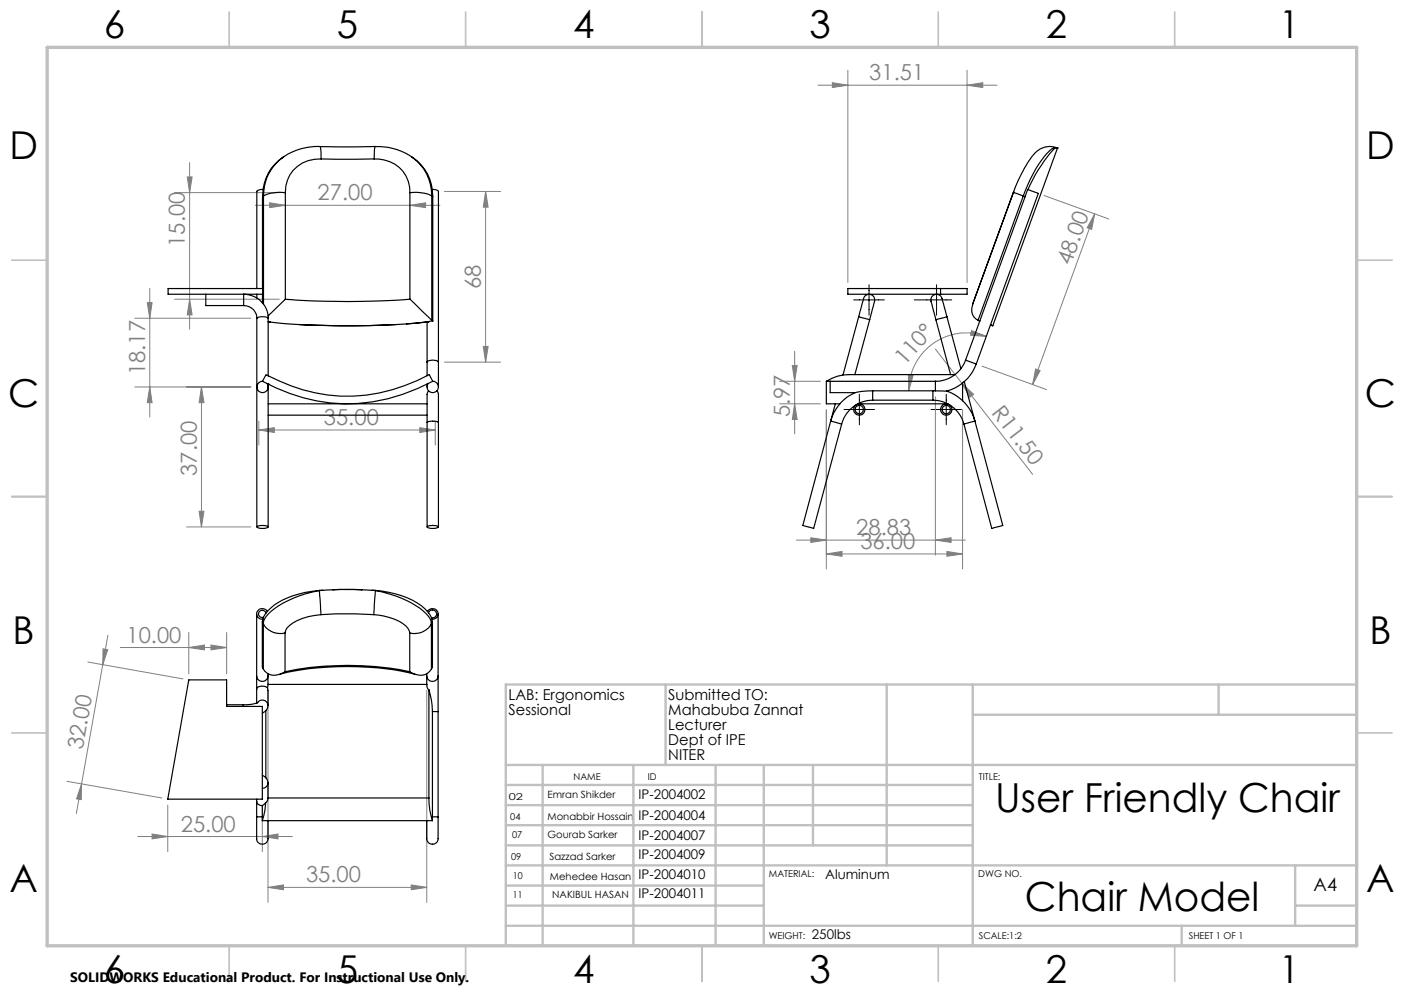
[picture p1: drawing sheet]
<svg xmlns="http://www.w3.org/2000/svg" width="297mm" height="210mm" viewBox="0 0 297 210" stroke-linecap="round" stroke-linejoin="round" font-family="sans-serif">
<g fill="none" stroke="#808080" stroke-width=".21">
<path d="M173 18h37.9M176.1 17.5l3.3 .5-3.3 .5zM179.4 14.8v45M204.6 18l3.3-.5v1zM204.6 14.8v45M39.6 37.4h1l-.5 3.3zM40.1 34.4v35.2M36.9 40.7h22.2M54 43.4h39.1M57 42.9l3.4 .5-3.4 .5zM86.7 43.4l3.3-.5v1zM94 40.5h11.9"/>
<path d="M102.7 40.5v36.1M102.7 40.5l.6 3.3h-1.1zM220.8 41.3l13.8 5M231.6 45.3l-13.2 36M231.6 45.3l-.7 3.2-.9-.3zM28.5 67.3h24.6M31.2 64h1l-.5 3.3zM31.7 61v27.2M36.9 63.3h22.2M40.1 63.3l.5 3.3h-1zM94 76.6h11.9M102.2 73.3h1.1l-.6 3.3z"/>
<path d="M167.6 77.3h1l-.5 3.3zM168.1 74.3v17.4M192.2 79.3l.9 .1-.9 3.2zM197.9 73.8l5.6 7.3M205.5 69.9l3.1 1.2-3.3-.2zM207.7 77.4l13.7 5M208.6 71.1a12.2 12.2 0 0 0-16.4 11.5M219.1 78l.9 .4-1.6 2.9zM28.5 81.8h24.6M31.7 81.8l.5 3.4h-1zM42.6 81.8l.5 3.4h-1zM42.6 81.8v29.6"/>
<path d="M54.8 90.9l3.2-.5v1.1zM54.8 89.1v5M54.8 90.9h37.3M88.8 90.4l3.3 .5-3.3 .6zM92.1 89.1v5M164.9 85.4h8.6M164.9 80.6h8.6M168.1 85.4l.5 3.3h-1zM174.8 86.7v33.6M197.9 83.9v33.5M203.5 81.1l2.5 2.3-.9 .6zM203.5 81.1l14.9 19.2"/>
<path d="M203.6 86.7v33.6M39.4 111.4h13.7M42.1 108.1h1l-.5 3.3zM168.5 114.2h35.7M171.5 113.7l3.3 .5-3.3 .5zM174.8 117.1l3.3-.5v1zM174.8 117.1h28.8M197.9 114.2l3.3-.5v1zM200.3 116.6l3.3 .5-3.3 .5zM21.8 137.2l1 .2-1.1 3.2zM22.8 134.3l-1.1 6.3M25.4 136.9h22.5"/>
<path d="M39.9 136.9l3.4-.5v1zM39.9 133.8v8.7M44.6 136.4l3.3 .5-3.3 .5zM47.9 133.8v8.7M18.6 140l20.1 3.6M21.7 140.6l-4.4 25.2M56.7 146v44.8M90.3 146v44.8M14.1 165.2l20.2 3.6M17.3 165.8l-1.1 6.2M17.3 165.8l-.1 3.3-1-.2zM29.1 176.9h32.7"/>
<path d="M32.2 176.4l3.3 .5-3.3 .5zM35.5 170.3v9.8M55.5 176.9l3.3-.5v1zM55.5 170.3v9.8M56.7 187.7l3.3-.6v1.1zM56.7 187.7h33.6M87 187.1l3.3 .6-3.3 .5z"/>
</g>
<path d="M180.6 63.4h6.5M183.8 60.2v6.5M193.4 63.4h7.9M198.1 60.2v6.5M178.5 86.6h6.5M181.8 83.4v6.4M197 86.6h6.4M200.2 83.4v6.4" fill="none" stroke="#000" stroke-width=".21"/>
<g fill="none" stroke="#c0c0c0" stroke-width=".35">
<path d="M48.5 2.5v7.5M98.5 2.5v7.5M148.5 2.5v7.5M198.5 2.5v7.5M248.5 2.5v7.5M2.5 55h7.5M287 55h7.5M2.5 105h7.5M287 105h7.5M2.5 155h7.5M287 155h7.5M48.5 200v7.5"/>
<path d="M98.5 200v7.5M148.5 200v7.5M198.5 200v7.5M248.5 200v7.5"/>
</g>
<g fill="none" stroke="#c0c0c0" stroke-width=".5">
<path d="M140.8 144.8v17M187.6 144.8v38.2M205.8 144.8v55.2M205.8 151.2h81.2M257.8 144.8v6.4M287 144.8h-180v55.2M107 161.8h180M107 178.8h98.8M107 174.5h98.8M107 170.3h98.8M107 166h98.8M114.8 161.8v38.2"/>
<path d="M134 161.8v38.2M151.4 161.8v38.2M161.6 161.8v38.2M172 161.8v17M107 195.8h180M107 191.5h54.6M107 187.3h54.6M107 183h180M250 195.8v4.2M274 191.5h13M274 183v12.8"/>
</g>
<path d="M10 10h277v190h-277z" fill="none" stroke="#c0c0c0" stroke-width=".7"/>
<g fill="#808080">
<path d="M203.5 81.1l2.5 2.3-.9 .6z"/>
<path d="M197.9 114.2l3.3-.5v1zM171.5 113.7l3.3 .5-3.3 .5zM44.6 136.4l3.3 .5-3.3 .5zM39.9 136.9l3.4-.5v1zM87 187.1l3.3 .6-3.3 .5zM56.7 187.7l3.3-.6v1.1z"/>
<path d="M54.8 90.9l3.2-.5v1.1zM88.8 90.4l3.3 .5-3.3 .6zM174.8 117.1l3.3-.5v1zM200.3 116.6l3.3 .5-3.3 .5zM176.1 17.5l3.3 .5-3.3 .5zM204.6 18l3.3-.5v1z"/>
<path d="M32.2 176.4l3.3 .5-3.3 .5zM55.5 176.9l3.3-.5v1z"/>
<path d="M205.5 69.9l3.1 1.2-3.3-.2zM192.2 79.3l.9 .1-.9 3.2z"/>
<path d="M219.1 78l.9 .4-1.6 2.9zM231.6 45.3l-.7 3.2-.9-.3z"/>
<path d="M21.8 137.2l1 .2-1.1 3.2zM17.3 165.8l-.1 3.3-1-.2z"/>
<path d="M102.2 73.3h1.1l-.6 3.3zM102.7 40.5l.6 3.3h-1.1z"/>
<path d="M39.6 37.4h1l-.5 3.3zM40.1 63.3l.5 3.3h-1zM31.2 64h1l-.5 3.3zM31.7 81.8l.5 3.4h-1zM42.6 81.8l.5 3.4h-1zM42.1 108.1h1l-.5 3.3z"/>
<path d="M168.1 85.4l.5 3.3h-1zM167.6 77.3h1l-.5 3.3z"/>
<path d="M57 42.9l3.4 .5-3.4 .5zM86.7 43.4l3.3-.5v1z"/>
</g>
<g fill="none" stroke="#000" stroke-width=".25">
<path d="M60 33.2a12.1 12.1 0 0 1 7.8-2.1l.1 2.5M60 33.2a9.5 9.5 0 0 0-4.4 6.9M60 33.2a9.9 9.9 0 0 0-4.3 8.2M67.9 33.6a7 7 0 0 0-7.5 7.1M67.9 33.6h11.3M79.2 33.6a7 7 0 0 1 7.5 7.1M79.4 31a13 13 0 0 1 7.7 2.2M79.4 31h-11.7M79.4 31l-.2 .8v1.8M87.1 33.2a9.6 9.6 0 0 1 4.3 6.9M87.1 33.2a9.8 9.8 0 0 1 4.2 8.2M223.4 31.2h.1"/>
<path d="M223.5 31.2a4.6 4.6 0 0 0-5.5 2.3l-2 3.3-1.6 3.9M223.5 31.2a10.6 10.6 0 0 0-3.2 3.8l-1.3 1.9-1.5 3.2M223.5 31.2a2.9 2.9 0 0 0-2.2 1.4 28.5 28.5 0 0 0-4.8 8.8M223.5 31.2h.1M223.6 31.2v.1M223.7 31.3h.1M223.7 31.3l-13.7 37.6M55.5 41.6l.2-1.5-1.3 .2-.1 20.7M55.5 41.6v19.4M55.7 41.4l-.2 .2M55.7 41.4v22.9M60.4 40.7a8.5 8.5 0 0 0-4.7 .7"/>
<path d="M60.4 40.7v22.6M86.7 40.7a8.5 8.5 0 0 1 4.6 .7M86.7 40.7v22.6M91.3 41.4v26.3M91.3 41.4l.2 .2M91.4 40.1l.9 .1 .4 .3v36.1M91.4 40.1l.1 1.5M91.5 41.6v26.3M214.4 40.7l-8.6 23.6a2.56 2.56 0 0 0 1.1 3.4M214.4 40.7l2.1 .7M214.4 40.7h.1M216.5 41.4l.4 .2"/>
<path d="M216.5 41.4l-9.6 26.3M216.9 41.6l.5-1.5 2.2 .8-13.1 36.1M216.9 41.6l-12.6 34.6M35.6 61h20v1.2h-20zM43.5 62.2v2.4h8M51.5 64.6v-2.3a5 5 0 0 1 5.2 5M51.5 64.6a2.74 2.74 0 0 1 2.8 2.7M54.3 67.3a2.42 2.42 0 0 1 2.4 0M54.3 62.2v.8M54.3 67.3v44.1M55.5 62.2v1.9M56.7 79.5l-.4-.2-.8 1.3"/>
<path d="M56.7 79.5a34.8 34.8 0 0 0 34.1-.3l.7 1.4M56.7 68.1h.4zM56.7 67.3v12.2M57.1 68.1l6.3 .5M60.4 63.3l-3.7 3.5M60.4 63.3a176 176 0 0 0 26.3 0M63.4 68.6l4.9 .2M83.7 68.6l-7.8 .3-7.6-.1M83.7 68.6l-8.5 .3-6.9-.1M86 68.5l-2.3 .1M86.7 63.3l4.6 4.4M90.3 76.6v2.9"/>
<path d="M90.3 76.6a1.91 1.91 0 0 1 2.4 0M90.3 68.1v8.5M90.6 68h.1M90.6 68l-4.6 .5M91.3 67.7l.2 .2M91.5 67.9l-.9 .1M92.7 76.6v5.2M179.4 61h25.2v1.2h-25.2zM181.6 67l.8-2.9a1.94 1.94 0 0 1 1.4-1.9 1.37 1.37 0 0 1 1 2.2l-.8 3.2M181.6 67l2.4 .6M181.6 67l-3.3 12.3M184 67.6l-3.2 11.6"/>
<path d="M198 67.6l3.1 11.6M199 61v1.2M200.3 67l-.8-2.9a1.94 1.94 0 0 0-1.4-1.9 1.37 1.37 0 0 0-1 2.2l.9 3.2M200.3 67l-2.3 .6M200.3 67l3 11M202 79.2h-22.4a8.7 8.7 0 0 0-4.8 1.4M204.3 76.2a6.8 6.8 0 0 1-6.4 4.4M204.3 76.2l2.2 .8M206.5 77a9.3 9.3 0 0 1-6.2 5.7M206.9 67.7l.4 .2M209.5 68.7l.5 .2zM55.5 80.6a36.4 36.4 0 0 0 36 0"/>
<path d="M55.5 80.6a1.2 1.2 0 0 0-1.1 1.5 1.2 1.2 0 0 0 1.6 .8 1.2 1.2 0 0 0 .5-1.8M56.7 81.2h.1M56.7 81.2v30.2M56.7 85.4h33.6M56.7 87.8h33.6M90.3 81.2v.6M90.3 89.4a2.69 2.69 0 0 1 2.4 0M90.3 89.4v22M90.7 82.6a4.3 4.3 0 0 0-.4 2.7v4.1M91.5 80.6a1.2 1.2 0 0 1 1.2 1.5 1.2 1.2 0 0 1-1.7 .8 1.2 1.2 0 0 1-.4-1.8M92.4 82.6a4.3 4.3 0 0 1 .3 2.7v4.1M92.7 89.4v22"/>
<path d="M174.8 80.6v4.8h2.9M174.8 80.6h23.1M175.6 80.6v2.4h5.3M176.7 85.4l-6.8 25.8 2.2 .6 5.9-22.1M180.9 83a9.1 9.1 0 0 0-5.2 6.1l2.3 .6M181.5 85.4h19M184.6 84.6a6.8 6.8 0 0 0-6.6 5.1M184.6 82.6l-2.4 .2-1.3 .2M184.6 82.6v2M184.6 84.6h12.7M184.6 82.6h13.3M197.3 84.6a6.8 6.8 0 0 1 6.6 5.1"/>
<path d="M197.3 82.6v2M197.9 82.6l2.4 .1M197.9 80.6v2M200.3 82.7a9.3 9.3 0 0 1 5.9 6.4l-2.3 .6M203.6 81v3.8M204 80.7l8.1 30.5-2.3 .6-5.9-22.1M54.3 111.4a2.42 2.42 0 0 1 2.4 0 2.42 2.42 0 0 1-2.4 0zM90.4 111.4l.1-.1a2.83 2.83 0 0 1 2.2 .1 2.42 2.42 0 0 1-2.4 0zM54.3 129.8v13.2M55.5 131.5v9.6l.2 .4M55.5 131.5l.2 .4M55.6 130.9l-.1 .6"/>
<path d="M55.7 131.9a4.1 4.1 0 0 0 4.6 2M55.7 131.9v9.6M56.3 129.7a.79 .79 0 0 0-1-.7 .79 .79 0 0 0-.6 1 .79 .79 0 0 0 1 .6M56.6 129.3a1.15 1.15 0 0 0-2.1-.1 1.15 1.15 0 0 0 1.1 1.7M60.3 133.9v8.2M67.6 124.9a21.2 21.2 0 0 0-10.9 5.1 2.7 2.7 0 0 0-1 1.9M67.6 124.9l.3 5.1M67.6 124.9h.1M67.6 124.9a16.9 16.9 0 0 0-10.9 4.3l-.5 .6-.6 1.1M67.9 130a11 11 0 0 0-7.2 2.8l-.4 1.1M67.9 130l3.2-.2 8 .2M68.3 124.8l-.7 .1"/>
<path d="M70.4 124.7l-2.1 .1M73.5 124.7h-3.1M73.5 124.7h3M76.5 124.7l2.2 .1M78.7 124.8l.7 .1M79.1 130a10.4 10.4 0 0 1 7.2 2.9l.4 1M79.4 124.9a18.1 18.1 0 0 1 10.5 3.8 4.8 4.8 0 0 1 1.5 2.2M79.4 124.9a21 21 0 0 1 10.8 4.9 2.92 2.92 0 0 1 1.1 2.1M79.4 124.9h.1M79.4 124.9l-.3 5.1M86.7 133.9v8.2M90.4 129.3a1.15 1.15 0 0 1 2.1-.1 1.15 1.15 0 0 1-1.1 1.7"/>
<path d="M90.6 129.6a.86 .86 0 0 1 1.1-.6 .86 .86 0 0 1 .6 1 .86 .86 0 0 1-1 .6M91.3 131.9a4.1 4.1 0 0 1-4.6 2M91.3 131.9v9.6M91.4 130.9l.1 .6M91.5 131.5v9.6l-.2 .4M91.5 131.5l-.2 .4M92.7 129.8v13.2M39.9 143.8h8v5.6h7.6v19.6h-20zM47.9 149h3.6M51.5 149v.4M54.3 143v2.8M54.3 143a1.2 1.2 0 0 0 1.2 1.1 1.2 1.2 0 0 0 1.2-1.1"/>
<path d="M54.3 145.7v3M54.4 148.6a1.22 1.22 0 0 1 1.4-.5 1.22 1.22 0 0 1 .9 1.1M54.5 148.6l-1.4 .4h-1.6M55.7 141.5l.3 .4a2.74 2.74 0 0 0 3.2 .7l1.1-.5M56.2 150.3v14.2M56.6 145.4a1.77 1.77 0 0 0-2.3 .1v.2M56.6 145.4l.1 .6M56.7 149.2l-.4 1.1-.8 .5M56.7 143v1.8M56.7 144.7l-.1 .7M56.7 144.7h33.6a1.18 1.18 0 0 0 .4 1.2M56.7 142.5v.5"/>
<path d="M56.7 146v3.2M59.1 142.7a62 62 0 0 1 28.8 0M60.3 142.1a65.6 65.6 0 0 1 26.4 0M90.3 143v1.8M90.3 143a1.2 1.2 0 0 0 1.2 1.1 1.2 1.2 0 0 0 1.2-1.1M90.3 142.5v.5M90.7 145.9a15.1 15.1 0 0 1 .8 4.6M90.7 145.9v22.9M91.3 141.5l-.3 .4a2.66 2.66 0 0 1-3.2 .7l-1.1-.5M91.5 150.5h1.2M91.5 150.5v23.1M92.7 143v7.5"/>
<path d="M92.7 150.5v26.9a1.2 1.2 0 0 1-1.2 1.1 1.2 1.2 0 0 1-1.2-1.1v-3.8M54.3 169.5a1.12 1.12 0 0 0 1.2 .9M54.3 172.7h1.2M54.3 169v8.4a1.2 1.2 0 0 0 1.2 1.1 1.2 1.2 0 0 0 1.2-1.1v-3.8M55.5 164l.9 .7 .3 .9M55.5 173.6h36M55.5 170.4v3.2M56.2 169.7l-.7 .7M56.2 169.7l-.1 1.6-.6 2.3M56.7 165.6v3.3l-.3 .6-.2 .2M56.7 168.8h34M56.7 165.6l-.2 .5a1.11 1.11 0 0 1-1 .6"/>
<path d="M90.7 168.8a14.3 14.3 0 0 0 .8 4.8M91.5 172.7h1.2"/>
<circle cx="181.8" cy="86.6" r=".88"/>
<circle cx="181.8" cy="86.6" r="1.2"/>
<circle cx="200.2" cy="86.6" r="1.2"/>
<circle cx="200.2" cy="86.6" r=".87"/>
</g>
<g font-size="8.5">
<text x="210.5" y="171.8">User Friendly Chair</text>
<text x="216.8" y="192.7">Chair Model</text>
</g>
<g font-size="8.1">
<text x="22" y="8">6</text>
<text x="71.2" y="8">5</text>
<text x="121.2" y="8">4</text>
<text x="171.3" y="8">3</text>
<text x="221.3" y="8">2</text>
<text x="270.5" y="8">1</text>
<text x="2" y="33.6">D</text>
<text x="289" y="33.6">D</text>
<text x="1.7" y="86.1">C</text>
<text x="288.7" y="86.1">C</text>
<text x="2.7" y="136.1">B</text>
<text x="289.7" y="136.1">B</text>
<text x="2" y="188.6">A</text>
<text x="289" y="188.6">A</text>
<text x="22" y="208">6</text>
<text x="71.2" y="208">5</text>
<text x="121.2" y="208">4</text>
<text x="171.3" y="208">3</text>
<text x="221.3" y="208">2</text>
<text x="270.5" y="208">1</text>
</g>
<g font-size="4.7" fill="#808080">
<text x="183.9" y="17">31.51</text>
<text x="67.2" y="42.4">27.00</text>
<text x="39.1" y="52.2" transform="rotate(-90 39.1 52.2)">15.00</text>
<text x="226.5" y="56.3" transform="rotate(-70 226.5 56.3)">48.00</text>
<text x="101.7" y="61.1" transform="rotate(-90 101.7 61.1)">68</text>
<text x="191.4" y="77.4" transform="rotate(-48 191.4 77.4)">110°</text>
<text x="30.7" y="79.3" transform="rotate(-90 30.7 79.3)">18.17</text>
<text x="68.5" y="89.9">35.00</text>
<text x="167.1" y="88.2" transform="rotate(-90 167.1 88.2)">5.97</text>
<text x="209.6" y="87.2" transform="rotate(52 209.6 87.2)">R11.50</text>
<text x="41.6" y="100.6" transform="rotate(-90 41.6 100.6)">37.00</text>
<text x="181.1" y="113.2">28.83</text>
<text x="182" y="116.1">36.00</text>
<text x="26.8" y="135.9">10.00</text>
<text x="17.5" y="158.7" transform="rotate(-80 17.5 158.7)">32.00</text>
<text x="38.2" y="175.9">25.00</text>
<text x="64.7" y="186.6">35.00</text>
</g>
<text font-size="3.9" x="277.9" y="188.5">A4</text>
<g font-size="3.2">
<text x="107.6" y="148">LAB: Ergonomics</text>
<text x="141.4" y="148">Submitted TO:</text>
<text x="107.6" y="151.2">Sessional</text>
<text x="141.4" y="151.2">Mahabuba Zannat</text>
<text x="141.4" y="154.4">Lecturer</text>
<text x="141.4" y="157.5">Dept of IPE</text>
<text x="141.4" y="160.7">NITER</text>
</g>
<text font-size="2.9" x="14.9" y="207.6">SOLIDWORKS Educational Product. For Instructional Use Only.</text>
<g font-size="2.8">
<text x="135.1" y="169">IP-2004002</text>
<text x="135.1" y="173.4">IP-2004004</text>
<text x="135.1" y="177.6">IP-2004007</text>
<text x="135.1" y="181.8">IP-2004009</text>
<text x="135.1" y="185.9">IP-2004010</text>
<text x="174.6" y="185.9">Aluminum</text>
<text x="135.1" y="189.9">IP-2004011</text>
<text x="171.7" y="198.6">250lbs</text>
</g>
<g font-size="2.1">
<text x="115.8" y="168.9">Emran Shikder</text>
<text x="115.8" y="173.5">Monabbir Hossain</text>
<text x="115.8" y="177.2">Gourab Sarker</text>
<text x="116.2" y="181.8">Sazzad Sarker</text>
<text x="116.3" y="186">Mehedee Hasan</text>
<text x="116.8" y="189.9">NAKIBUL HASAN</text>
</g>
<g font-size="2">
<text x="121.3" y="165">NAME</text>
<text x="137" y="164.9">ID</text>
<text x="207.1" y="164.9">TITLE:</text>
<text x="107.6" y="169.1">02</text>
<text x="107.9" y="173.3">04</text>
<text x="108.3" y="177.2">07</text>
<text x="108.1" y="181.8">09</text>
<text x="108.5" y="186">10</text>
<text x="162.6" y="185.5">MATERIAL:</text>
<text x="207" y="185.5">DWG NO.</text>
<text x="108.5" y="189.9">11</text>
<text x="162.6" y="198.5">WEIGHT:</text>
<text x="207.1" y="198.6">SCALE:1:2</text>
<text x="251.5" y="198.6">SHEET 1 OF 1</text>
</g>
</svg>
